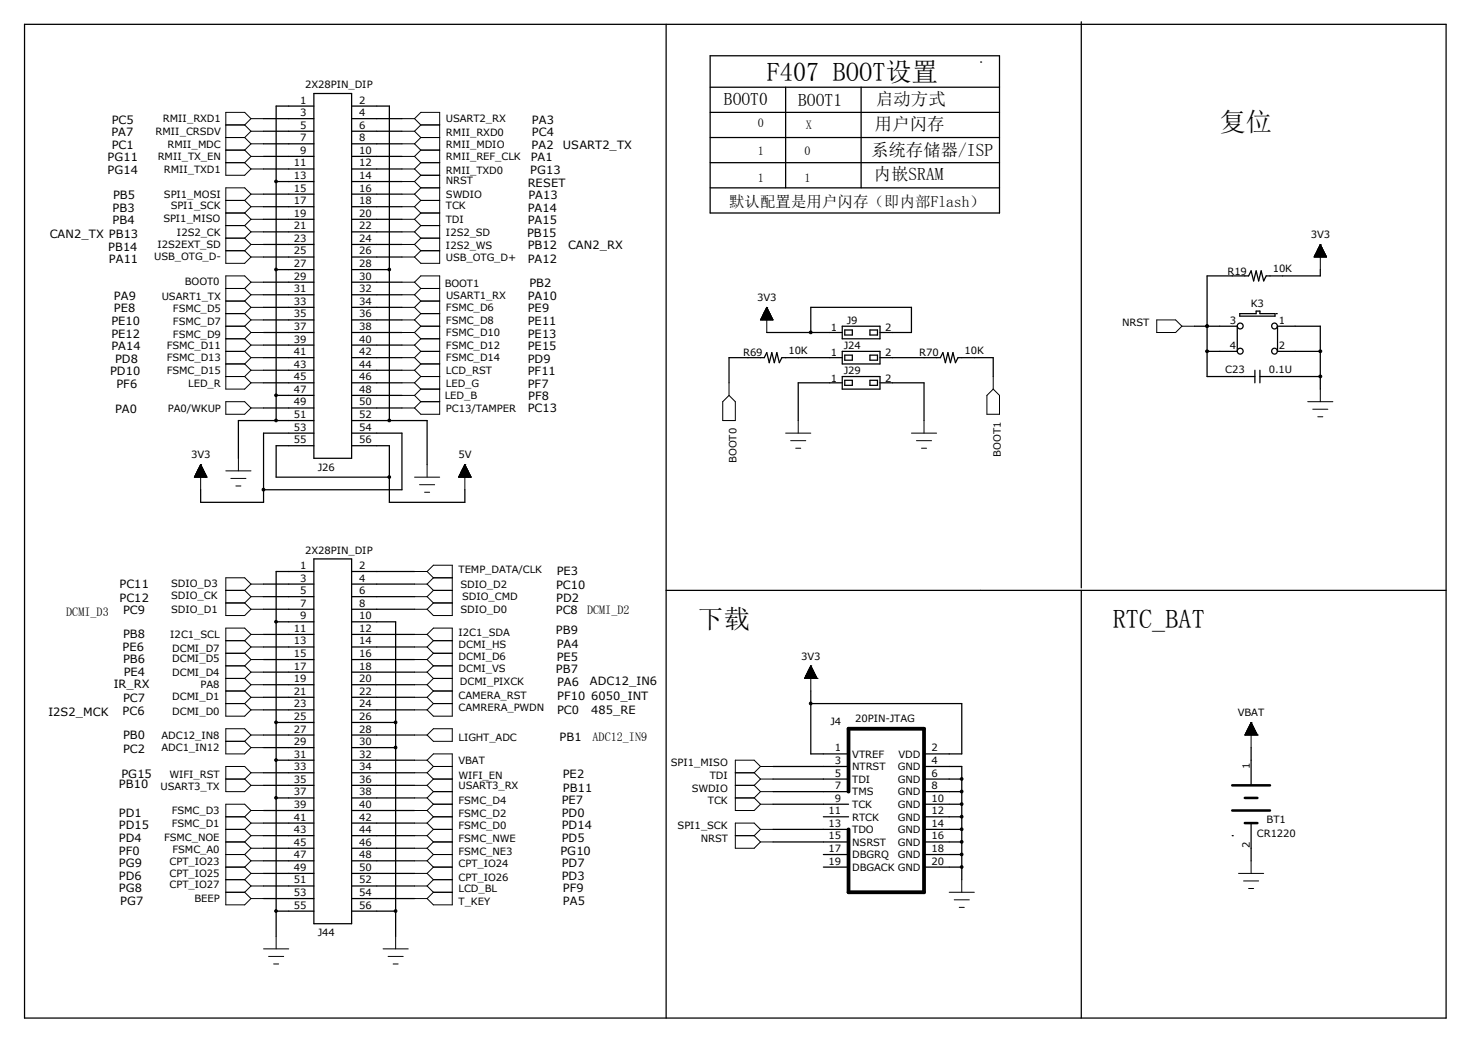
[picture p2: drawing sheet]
<svg xmlns="http://www.w3.org/2000/svg" width="297mm" height="210mm" viewBox="0 0 297 210" stroke-linecap="round" stroke-linejoin="round" font-family="sans-serif">
<g fill="none" stroke="#000" stroke-width=".25">
<path d="M5 4.9h287v200.7h-287zM63.4 18.9h7.6v73.6h-7.6zM134.5 4.9v200.7M143.4 11.3h58.4v31.7h-58.4zM143.4 17.6h58.4M158.6 17.6v20.3M173.9 17.6v20.3M198 12.5h.1M218.3 4.4v114.3M53.2 24h10.2M53.2 26.5h10.2M53.2 29h10.2"/>
<path d="M53.2 31.6h10.2M53.2 34.1h10.2M53.2 39.2h10.2M55.8 36.7h7.6M63.4 21.4h-7.6v63.5M71 21.4h7.6v63.5M71 24h10.2M71 26.5h10.2M71 29h10.2M71 31.6h10.2M71 34.1h10.2M71 36.7h10.2"/>
<path d="M71 39.2h10.2M143.4 22.7h58.4M143.4 27.8h58.4M143.4 32.9h58.4M143.4 37.9h58.4M53.2 41.7h10.2M53.2 44.3h10.2M53.2 46.8h10.2M53.2 49.4h10.2M53.2 51.9h10.2M53.2 57h10.2M53.2 59.5h10.2"/>
<path d="M55.8 54.4h7.6M71 41.7h10.2M71 44.3h10.2M71 46.8h10.2M71 49.4h10.2M71 51.9h10.2M71 54.4h7.6M71 57h10.2M71 59.5h10.2M266.6 54.4v1.3h-10.9l-.6 1-.5-2-.5 2-.5-2-.5 2-.5-2-.5 1h-8.4v20.3h9.7M53.2 67.1h10.2M53.2 72.2h10.2"/>
<path d="M53.2 77.3h10.2M53.2 62.1h10.2M53.2 64.6h10.2M53.2 69.7h10.2M53.2 74.8h10.2M55.8 79.8h7.6M71 67.1h10.2M71 72.2h10.2M71 77.3h10.2M71 62.1h10.2M71 64.6h10.2M71 69.7h10.2"/>
<path d="M71 74.8h10.2M71 79.8h10.2M154.8 67.1h15.3M163.7 67.1v-5h20.3v5h-6.3M170.1 65.9h7.6v2.5h-7.6zM170.1 71h7.6v2.5h-7.6zM170.1 76h7.6v2.6h-7.6zM170.1 72.2h-12.2l-.5 1-.6-2-.5 2-.5-2-.5 2-.5-2-.5 1h-7.1v5.1M170.1 77.3h-8.9v7.6M170.6 66.6h1.5v1h-1.5zM170.6 71.7h1.5v1h-1.5zM170.6 76.8h1.5v1h-1.5z"/>
<path d="M175.6 66.6h1.6v1h-1.6zM175.6 71.7h1.6v1h-1.6zM175.6 76.8h1.6v1h-1.6zM177.7 72.2h12.2l.5-1 .5 2 .5-2 .5 2 .5-2 .5 2 .5-1h7.1v3.8M177.7 77.3h8.9v7.6M241.2 65.9h8.6v5.1h-6.1M243.7 65.9h.1M250.3 63.3h3.3v-.5h.8v.5h3v.5h-7.1zM253.4 74.8v2.5M254.4 76h12.2M254.4 74.8v2.5M257.7 63.3h.1"/>
<path d="M266.6 71h-8.7v-5.1h8.7v12.7M53.2 82.4h10.2M63.4 84.9h-15.3v7.6M63.4 87.5h-10.2v13.9h-12.7v-2.5M63.4 90h-7.6v6.4h22.8M71 82.4h10.2M71 84.9h15.2v8.9M71 87.5h10.2v11.4h-28M71 90h7.6v11.4h15.3v-2.5M53.2 117.9h10.2M63.4 112.9h7.6v73.6h-7.6zM63.4 115.4h-7.6v73.7"/>
<path d="M71 115.4h12.7M71 117.9h12.7M134.5 119.2h157.5M218.3 119.2v86.4M53.2 120.5h10.2M53.2 123h10.2M53.2 128.1h10.2M53.2 130.6h10.2M53.2 133.2h10.2M53.2 135.7h10.2M53.2 138.3h10.2M55.8 125.6h7.6"/>
<path d="M71 120.5h12.7M71 123h12.7M71 125.6h8.9v63.5M71 128.1h12.7M71 130.6h12.7M71 133.2h12.7M71 135.7h12.7M71 138.3h12.7M163.7 139.5v12.7h7.6M53.2 140.8h10.2M53.2 143.3h10.2M53.2 148.4h10.2"/>
<path d="M53.2 151h10.2M53.2 156h10.2M53.2 158.6h10.2M55.8 145.9h7.6M55.8 153.5h7.6M71 140.8h12.7M71 143.3h12.7M71 145.9h8.9M71 148.4h12.7M71 151h8.9M71 153.5h12.7M71 156h12.7"/>
<path d="M71 158.6h12.7M156.1 154.8h15.2M156.1 157.3h15.2M156.1 159.9h15.2M163.7 142.1h30.5v10.1h-7.6M186.6 154.8h7.6v22.8M186.6 157.3h7.6M186.6 159.9h7.6M252.6 151v7.6M53.2 163.7h10.2M53.2 166.2h10.2M53.2 168.7h10.2"/>
<path d="M53.2 171.3h10.2M53.2 173.8h10.2M53.2 176.4h10.2M53.2 178.9h10.2M55.8 161.1h7.6M71 161.1h12.7M71 163.7h12.7M71 166.2h12.7M71 168.7h12.7M71 171.3h12.7M71 173.8h12.7M71 176.4h12.7"/>
<path d="M71 178.9h12.7M156.1 162.4h15.2M156.1 167.5h15.2M156.1 170h15.2M166.2 164.9h5.1M166.2 172.6h5.1M166.2 175.1h5.1M186.6 162.4h7.6M186.6 164.9h7.6M186.6 167.5h7.6M186.6 170h7.6M186.6 172.6h7.6"/>
<path d="M186.6 175.1h7.6M248.8 168.7h.1M252.6 166.2v7.6M53.2 181.4h10.2M55.8 184h7.6M71 181.4h12.7M71 184h8.9"/>
<circle cx="250.4" cy="70.9" r=".59"/>
<circle cx="250.4" cy="65.8" r=".59"/>
<circle cx="257.3" cy="70.9" r=".58"/>
<circle cx="257.3" cy="65.8" r=".58"/>
</g>
<path d="M171.3 159.9v-12.7h15.3v33h-15.3v-12.7" fill="none" stroke="#000" stroke-width=".76"/>
<path d="M248.8 158.6h7.6M248.8 163.7h7.6M251.3 161.1h2.6M251.3 166.2h2.6" fill="none" stroke="#000" stroke-width=".51"/>
<g fill="none" stroke="#000" stroke-width=".2">
<path d="M45.6 25.2h3.8M45.6 27.8h3.8M45.6 32.9h3.8M45.6 30.3h3.8M49.4 25.2l1.3 1.3M49.4 30.3l1.3 1.3M49.4 32.9l1.3 1.2M49.4 27.8l1.3 1.2M50.7 24l-1.3-1.3h-3.8v12.7h3.8l1.3-1.3M50.7 39.2l-1.3-1.3h-3.8v15.3h3.8l1.3-1.3M50.7 39.2h2.5M50.7 39.2l-1.3 1.3"/>
<path d="M50.7 24h2.5M50.7 26.5h2.5M50.7 31.6h2.5M50.7 26.5l-1.3 1.3M50.7 31.6l-1.3 1.3M50.7 34.1h2.5M50.7 29h2.5M50.7 29l-1.3 1.3M50.7 24l-1.3 1.2M81.2 36.7h2.5M81.2 39.2h2.5M81.2 24h2.5"/>
<path d="M81.2 26.5h2.5M81.2 31.6h2.5M81.2 34.1h2.5M81.2 29h2.5M83.7 24l1.3-1.3h3.8v30.5h-3.8l-1.3-1.3M83.7 36.7l1.3 1.2M83.7 24l1.3 1.2M83.7 39.2l1.3 1.3M83.7 26.5l1.3 1.3M83.7 31.6l1.3 1.3M83.7 29l1.3 1.3M83.7 34.1l1.3 1.3"/>
<path d="M85 25.2l-1.3 1.3M85 35.4l-1.3 1.3M85 30.3l-1.3 1.3M85 27.8l-1.3 1.2M85 37.9l-1.3 1.3M85 35.4h3.8M85 37.9h3.8M85 25.2h3.8M85 27.8h3.8M85 32.9h3.8M85 30.3h3.8M85 32.9l-1.3 1.2"/>
<path d="M45.6 50.6h3.8M45.6 58.3h3.8M45.6 48.1h3.8M45.6 45.6h3.8M45.6 43h3.8M45.6 40.5h3.8M49.4 58.3l1.3 1.2M49.4 50.6l1.3 1.3M49.4 45.6l1.3 1.2M49.4 48.1l1.3 1.3M49.4 40.5l1.3 1.2M49.4 43l1.3 1.3"/>
<path d="M50.7 51.9h2.5M50.7 59.5h2.5M50.7 59.5l-1.3 1.3M50.7 57l-1.3-1.3h-3.8v22.9h3.8l1.3-1.3M50.7 46.8h2.5M50.7 46.8l-1.3 1.3M50.7 49.4h2.5M50.7 49.4l-1.3 1.2M50.7 44.3h2.5M50.7 41.7h2.5M50.7 41.7l-1.3 1.3M50.7 57l-1.3 1.3"/>
<path d="M50.7 44.3l-1.3 1.3M50.7 57h2.5M81.2 51.9h2.5M81.2 59.5h2.5M81.2 46.8h2.5M81.2 49.4h2.5M81.2 44.3h2.5M81.2 41.7h2.5M81.2 57h2.5M83.7 57l1.3-1.3h3.8v28h-3.8l-1.3-1.3M83.7 59.5l1.3 1.3M83.7 46.8l1.3 1.3"/>
<path d="M83.7 49.4l1.3 1.2M83.7 44.3l1.3 1.3M83.7 41.7l1.3 1.3M83.7 57l1.3 1.3M85 50.6h3.8M85 58.3h3.8M85 58.3l-1.3 1.2M85 40.5l-1.3 1.2M85 50.6l-1.3 1.3M85 43l-1.3 1.3M85 48.1l-1.3 1.3M85 48.1h3.8"/>
<path d="M85 45.6h3.8M85 45.6l-1.3 1.2M85 43h3.8M85 40.5h3.8M265.4 51.9h2.4M265.4 51.7v.2M265.4 51.7h2.4M265.5 51.6h2.2M265.5 51.5v.4M265.5 51.5h2.2M265.6 51.4h2M265.6 51.4v.5"/>
<path d="M265.6 51.4h1.9M265.7 51.2h1.8M265.8 51h1.6M265.8 50.9v1M265.8 50.9h1.5M265.9 50.8h1.4M265.9 50.7v1.2M265.9 50.7h1.4M266 50.6h1.2M266 50.5v1.4M266 50.5h1.2M266.1 50.4h1"/>
<path d="M266.1 50.2v1.7M266.1 50.3h.9M266.2 50.2h.8M266.2 50.1v1.8M266.2 50.1h.8M266.3 50h.6v1.9M266.3 49.9v2M266.3 49.9h.5M266.4 49.8h.4M266.4 49.7v2.2M266.4 49.7h.3l.1 2.2M266.5 49.6h.2"/>
<path d="M266.6 49.4h.1M266.6 49.4v5M266.6 49.4l-1.3 2.5h2.5M266.6 49.4l1.2 2.5M266.7 49.5h-.2v2.4M266.7 49.6v2.3M267 50.2v1.7M267.1 50.4v1.5M267.2 50.6v1.3M267.3 50.8v1.1M267.4 51v.9M267.5 51.1h-1.8v.8"/>
<path d="M267.5 51.2v.7M267.6 51.4v.5M267.7 51.6v.3M267.8 51.8v.1M45.6 63.3h3.8M45.6 65.9h3.8M45.6 71h3.8M45.6 68.4h3.8M45.6 60.8h3.8M45.6 76h3.8M45.6 73.5h3.8M49.4 68.4l1.3 1.3"/>
<path d="M49.4 65.9l1.3 1.2M49.4 63.3l1.3 1.3M49.4 60.8l1.3 1.3M49.4 73.5l1.3 1.3M49.4 71l1.3 1.2M49.4 76l1.3 1.3M50.7 64.6h2.5M50.7 67.1h2.5M50.7 69.7h2.5M50.7 62.1h2.5M50.7 74.8h2.5M50.7 72.2h2.5"/>
<path d="M50.7 69.7l-1.3 1.3M50.7 67.1l-1.3 1.3M50.7 64.6l-1.3 1.3M50.7 62.1l-1.3 1.2M50.7 74.8l-1.3 1.2M50.7 72.2l-1.3 1.3M50.7 77.3h2.5M81.2 64.6h2.5M81.2 67.1h2.5M81.2 69.7h2.5M81.2 62.1h2.5M81.2 74.8h2.5"/>
<path d="M81.2 72.2h2.5M81.2 77.3h2.5M81.2 79.8h2.5M83.7 69.7l1.3 1.3M83.7 67.1l1.3 1.3M83.7 64.6l1.3 1.3M83.7 62.1l1.3 1.2M83.7 74.8l1.3 1.2M83.7 72.2l1.3 1.3M83.7 77.3l1.3 1.3M83.7 79.8l1.3 1.3M85 63.3h3.8"/>
<path d="M85 65.9h3.8M85 71h3.8M85 68.4h3.8M85 68.4l-1.3 1.3M85 65.9l-1.3 1.2M85 63.3l-1.3 1.3M85 60.8h3.8M85 60.8l-1.3 1.3M85 76h3.8M85 73.5h3.8M85 73.5l-1.3 1.3M85 71l-1.3 1.2"/>
<path d="M85 78.6h3.8M85 76l-1.3 1.3M85 78.6l-1.3 1.2M147.2 79.8l1.3 1.3v3.8h-2.6v-3.8zM147.2 77.3v2.5M153.6 64.6h2.4M153.6 64.4v.2M153.7 64.4h2.3M153.7 64.3h2.3M153.7 64.2v.4M153.8 64.2h2.1M153.8 64.1h2"/>
<path d="M153.8 64.1v.5M153.9 63.9h1.8v.7M153.9 63.8v.8M154 63.8h1.7M154 63.7h1.6M154 63.6v1M154.1 63.6h1.5M154.1 63.5h1.4M154.1 63.4v1.2M154.2 63.4h1.3M154.2 63.3h1.2M154.2 63.2v1.4"/>
<path d="M154.3 63.2h1.1M154.3 63.1h1v1.5M154.3 62.9v1.7M154.3 63h1M154.4 62.9h.8M154.4 62.8v1.8M154.5 62.8h.7v1.8M154.5 62.7h.6M154.5 62.6v2M154.6 62.6h.5M154.6 62.5h.4M154.6 62.4v2.2"/>
<path d="M154.7 62.4h.3M154.7 62.3h.2M154.7 62.1v2.5M154.8 62.2h.1M154.8 62.1h.1M154.8 62.1v5M154.8 62.1l1.3 2.5h-2.6zM154.9 62.3v2.3M155 62.4v2.2M155.1 62.7v1.9M155.4 63.3v1.3M155.5 63.5v1.1"/>
<path d="M155.6 63.7v.9M155.8 64.1v.5M156 64.3v.3M156 64.5v.1M200.5 76v2.6M200.5 78.6l1.3 1.2v3.9h-2.5v-3.9zM233.6 64.6h3.8l1.2 1.3-1.2 1.2h-3.8zM238.6 65.9h2.6M266.6 78.6v2.5M39.3 96.3l2.4 .1M39.3 96.2v.2M39.3 96.1h2.4"/>
<path d="M39.4 96.1h2.2v.3M39.4 96v.4M39.5 95.9h2.1M39.5 95.8h2v.6M39.5 95.8v.6M39.5 95.8h2M39.6 95.6h1.8v.8M39.6 95.6v.8M39.7 95.5h1.7M39.7 96.4v-1h1.6v1M39.8 95.3h1.5M39.8 95.2h1.4v1.2"/>
<path d="M39.8 95.2v1.2M39.8 95.1h1.4M39.9 95h1.2v1.4M39.9 94.9v1.5M40 94.9h1.1M40 94.8h1v1.6M40.1 94.6h.8v1.8M40.1 94.5v1.9M40.2 94.5h.7M40.2 94.4h.6v2M40.2 94.3v2.1M40.3 94.3h.5"/>
<path d="M40.3 94.2h.4v2.2M40.3 94.1v2.3M40.3 94.1h.4M40.4 94h.2v2.4M40.4 93.9v2.5M40.5 93.9h.1M40.5 93.8h.1M40.5 93.8l1.3 2.6h-2.6zM40.5 93.8v5.1M41 94.7h-1v1.7M45.6 81.1h3.8l1.3 1.3-1.3 1.3h-3.8zM45.6 95.1h5.1"/>
<path d="M46.6 96.6h3.1M47.6 98.1h1M48.1 92.5v2.6M50.7 82.4h2.5M81.2 82.4h2.5M83.7 96.4h5.1M84.7 97.9h3.1M85 81.1h3.8M85 81.1l-1.3 1.3M85.7 99.4h1M86.2 93.8v2.6M92.6 96.3l2.5 .1"/>
<path d="M92.6 96.2v.2M92.7 96.1h2.3M92.8 96.1h2.2v.3M92.8 96v.4M92.8 95.9h2.1M92.8 95.8h2.1v.6M92.8 95.8v.6M92.9 95.8h1.9M93 95.6h1.8v.8M93 95.6v.8M93 95.5h1.7M93 96.4v-1h1.7v1"/>
<path d="M93.1 95.3h1.5M93.1 95.2h1.5v1.2M93.1 95.2v1.2M93.2 95.1h1.3M93.3 95h1.2v1.4M93.3 94.8h1.1v1.6M93.3 94.7v1.7M93.4 94.7h.9M93.5 94.6h.8v1.8M93.5 94.5v1.9M93.5 94.5h.7M93.6 94.4h.5v2"/>
<path d="M93.6 94.3v2.1M93.6 94.3h.5M93.6 94.2h.5v2.2M93.6 94.1v2.3M93.7 94.1h.3M93.8 94h.2v2.4M93.8 93.9v2.5M93.8 93.9h.1M93.9 93.8h.1M93.9 93.8l1.2 2.6h-2.5zM93.9 93.8v5.1M94.4 94.9h-1.1v1.5"/>
<path d="M158.6 87.5h5.1M159.6 89h3.1M160.7 90.5h1M161.2 84.9v2.6M184 87.5h5.1M185 89h3.1M186.1 90.5h1M186.6 84.9v2.6M264 81.1h5.1M265 82.6h3.1M266.1 84.2h1M45.6 119.2h3.8"/>
<path d="M49.4 119.2l1.3 1.3M50.7 117.9l-1.3-1.2h-3.8v7.6h3.8l1.3-1.3M50.7 117.9h2.5M50.7 117.9l-1.3 1.3M83.7 117.9h2.5M83.7 115.4h2.5M86.2 115.4l1.3-1.3h3.8v10.2h-3.8l-1.3-1.3M86.2 117.9l1.3 1.3M86.2 115.4l1.3 1.3M87.5 119.2h3.8M87.5 119.2l-1.3 1.3M87.5 116.7h3.8"/>
<path d="M87.5 116.7l-1.3 1.2M45.6 137h3.8M45.6 121.8h3.8M45.6 129.4h3.8M45.6 139.5h3.8M45.6 131.9h3.8M45.6 134.5h3.8M49.4 121.8l1.3 1.2M49.4 129.4l1.3 1.2M49.4 137l1.3 1.3M49.4 131.9l1.3 1.3M49.4 134.5l1.3 1.2"/>
<path d="M49.4 139.5l1.3 1.3M50.7 128.1l-1.3-1.3h-3.8v17.8h3.8l1.3-1.3M50.7 120.5h2.5M50.7 123h2.5M50.7 120.5l-1.3 1.3M50.7 128.1h2.5M50.7 130.6h2.5M50.7 130.6l-1.3 1.3M50.7 135.7h2.5M50.7 138.3h2.5M50.7 138.3l-1.3 1.2M50.7 128.1l-1.3 1.3"/>
<path d="M50.7 133.2h2.5M50.7 133.2l-1.3 1.3M50.7 135.7l-1.3 1.3M83.7 120.5h2.5M83.7 123h2.5M83.7 128.1h2.5M83.7 130.6h2.5M83.7 135.7h2.5M83.7 138.3h2.5M83.7 133.2h2.5M86.2 128.1l1.3-1.3h3.8v17.8h-3.8l-1.3-1.3M86.2 120.5l1.3 1.3"/>
<path d="M86.2 128.1l1.3 1.3M86.2 135.7l1.3 1.3M86.2 138.3l1.3 1.2M86.2 133.2l1.3 1.3M86.2 130.6l1.3 1.3M87.5 137h3.8M87.5 137l-1.3 1.3M87.5 139.5l-1.3 1.3M87.5 129.4l-1.3 1.2M87.5 134.5l-1.3 1.2M87.5 121.8h3.8M87.5 121.8l-1.3 1.2"/>
<path d="M87.5 129.4h3.8M87.5 139.5h3.8M87.5 131.9h3.8M87.5 134.5h3.8M87.5 131.9l-1.3 1.3M162.4 137h.1M162.4 137h2.6M162.5 136.9h2.4M162.6 136.8h2.3v.2M162.6 136.7v.3M162.6 136.7h2.2M162.6 136.6h2.2v.4"/>
<path d="M162.6 136.5v.5M162.7 136.5h2M162.7 136.4h2v.6M162.7 136.3v.7M162.8 136.3h1.8M162.9 136.2h1.7v.8M162.9 136.1v.9M162.9 136.1h1.6M162.9 136h1.6v1M162.9 135.9v1.1M163 135.9h1.4M163.1 135.8h1.3v1.2"/>
<path d="M163.1 135.7v1.3M163.1 135.7h1.2M163.2 135.6h1.1v1.4M163.2 135.5v1.5M163.2 135.5h1M163.2 135.4h1v1.6M163.2 135.3v1.7M163.3 135.3h.8M163.4 135.2h.7v1.8M163.4 135v2M163.4 135h.6M163.4 135h.6v2"/>
<path d="M163.4 134.9v2.1M163.5 134.9h.4M163.6 134.7h.3v2.3M163.6 134.7v2.3M163.6 134.7h.2M163.7 134.5v2.5M163.7 134.5h.1M163.7 134.5v5M163.7 134.5l-1.3 2.5M163.7 134.5l1.3 2.5M165 137h.1M45.6 157.3h3.8"/>
<path d="M45.6 142.1h3.8M45.6 149.7h3.8M49.4 142.1l1.3 1.2M49.4 149.7l1.3 1.3M49.4 157.3l1.3 1.3M50.7 156l-1.3-1.2h-3.8v5.1h3.8l1.3-1.3M50.7 156h2.5M50.7 158.6h2.5M50.7 148.4h2.5M50.7 148.4l-1.3-1.2h-3.8v5h3.8l1.3-1.2M50.7 156l-1.3 1.3M50.7 140.8h2.5"/>
<path d="M50.7 143.3h2.5M50.7 151h2.5M50.7 140.8l-1.3 1.3M50.7 148.4l-1.3 1.3M83.7 156h2.5M83.7 153.5h2.5M83.7 158.6h2.5M83.7 148.4h2.5M83.7 140.8h2.5M83.7 143.3h2.5M86.2 148.4l1.3-1.2h3.8v2.5h-3.8zM86.2 153.5l1.3-1.3h3.8v30.5h-3.8l-1.3-1.3"/>
<path d="M86.2 140.8l1.3 1.3M86.2 153.5l1.3 1.3M86.2 156l1.3 1.3M86.2 158.6l1.3 1.3M87.5 154.8h3.8M87.5 157.3h3.8M87.5 159.9h3.8M87.5 142.1l-1.3 1.2M87.5 159.9l-1.3 1.2M87.5 142.1h3.8M87.5 154.8l-1.3 1.2M87.5 157.3l-1.3 1.3"/>
<path d="M148.5 156h3.8M148.5 158.6h3.8M152.3 156l1.2 1.3M152.3 158.6l1.2 1.3M153.5 154.8h2.6M153.5 154.8l-1.2 1.2M153.5 154.8l-1.2-1.3h-3.8v10.2h3.8l1.2-1.3M153.5 157.3h2.6M153.5 157.3l-1.2 1.3M153.5 159.9h2.6M153.5 159.9l-1.2 1.2M251.3 148.4h.1"/>
<path d="M251.3 148.4h2.6M251.5 148.3h2.3M251.5 148.2v.2M251.5 148.2h2.2M251.5 148.1h2.2M251.5 148v.4M251.6 148h2M251.7 147.9h1.9M251.7 147.7v.7M251.7 147.7h1.8M251.8 147.7h1.7M251.8 147.4h1.6"/>
<path d="M251.8 147.4v1M251.9 147.4h1.4M252 147.2h1.3M252 147.2v1.2M252 147.2h1.2M252.1 147.1h1.1M252.1 146.9v1.5M252.1 146.9h1M252.2 146.9h.9v1.5M252.2 146.7v1.7M252.2 146.7h.8M252.3 146.6h.7"/>
<path d="M252.3 146.5v1.9M252.3 146.6h.6M252.3 146.4h.6M252.3 146.3v2.1M252.4 146.3h.4M252.5 146.2h.3M252.5 146.1v2.3M252.5 146.1h.2M252.6 145.9v5.1M252.6 146h.1M252.6 145.9h.1M252.6 145.9l-1.3 2.5"/>
<path d="M252.6 145.9l1.3 2.5M252.7 146v2.4M252.8 146.2v2.2M252.9 146.4v2M253 146.6v1.8M253.2 147v1.4M253.3 147.2v1.2M253.4 147.4v1M253.4 147.6h-1.6v.8M253.5 147.6v.8M253.6 147.8v.6M253.7 148v.4"/>
<path d="M253.8 148.2v.2M253.9 148.4h.1M45.6 167.5h3.8M45.6 170h3.8M45.6 175.1h3.8M45.6 172.6h3.8M45.6 177.6h3.8M45.6 164.9h3.8M49.4 167.5l1.3 1.2M49.4 172.6l1.3 1.2M49.4 175.1l1.3 1.3M49.4 177.6l1.3 1.3"/>
<path d="M49.4 164.9l1.3 1.3M49.4 170l1.3 1.3M50.7 168.7h2.5M50.7 166.2h2.5M50.7 163.7l-1.3-1.3h-3.8v20.3h3.8l1.3-1.3M50.7 163.7h2.5M50.7 171.3h2.5M50.7 176.4h2.5M50.7 168.7l-1.3 1.3M50.7 173.8h2.5M50.7 173.8l-1.3 1.3M50.7 176.4l-1.3 1.2"/>
<path d="M50.7 178.9h2.5M50.7 178.9l-1.3 1.3M50.7 163.7l-1.3 1.2M50.7 166.2l-1.3 1.3M50.7 171.3l-1.3 1.3M83.7 168.7h2.5M83.7 166.2h2.5M83.7 161.1h2.5M83.7 163.7h2.5M83.7 171.3h2.5M83.7 176.4h2.5M83.7 173.8h2.5"/>
<path d="M83.7 178.9h2.5M86.2 166.2l1.3 1.3M86.2 168.7l1.3 1.3M86.2 171.3l1.3 1.3M86.2 173.8l1.3 1.3M86.2 176.4l1.3 1.2M86.2 178.9l1.3 1.3M86.2 161.1l1.3 1.3M86.2 163.7l1.3 1.2M87.5 167.5h3.8M87.5 162.4h3.8M87.5 170h3.8"/>
<path d="M87.5 175.1h3.8M87.5 172.6h3.8M87.5 177.6h3.8M87.5 164.9h3.8M87.5 164.9l-1.3 1.3M87.5 167.5l-1.3 1.2M87.5 170l-1.3 1.3M87.5 172.6l-1.3 1.2M87.5 175.1l-1.3 1.3M87.5 177.6l-1.3 1.3M87.5 162.4l-1.3 1.3M148.5 168.7h3.8"/>
<path d="M148.5 161.1h3.8M152.3 161.1l1.2 1.3M152.3 168.7l1.2 1.3M153.5 167.5l-1.2-1.3h-3.8v5.1h3.8l1.2-1.3M153.5 167.5h2.6M153.5 167.5l-1.2 1.2M153.5 162.4h2.6M153.5 170h2.6M194.2 177.6v2.6M250.1 176.4h5M251.1 177.9h3M252.1 179.4h1"/>
<path d="M252.6 173.8v2.6M45.6 180.2h3.8M49.4 180.2l1.3 1.2M50.7 181.4h2.5M53.2 191.6h5.1M54.2 193.1h3.1M55.2 194.6h1.1M55.8 189.1v2.5M77.3 191.6h5.1M78.4 193.1h3M79.4 194.6h1M79.9 189.1v2.5"/>
<path d="M83.7 181.4h2.5M87.5 180.2h3.8M87.5 180.2l-1.3 1.2M191.6 180.2h5.1M192.7 181.7h3M193.7 183.2h1"/>
</g>
<g fill="#000" stroke="#000" stroke-width=".2">
<circle cx="55.7" cy="36.6" r=".28"/>
<circle cx="55.7" cy="54.4" r=".28"/>
<circle cx="78.6" cy="54.4" r=".28"/>
<circle cx="55.7" cy="79.8" r=".28"/>
<circle cx="163.7" cy="67.1" r=".28"/>
<circle cx="243.7" cy="65.8" r=".29"/>
<circle cx="243.7" cy="70.9" r=".29"/>
<circle cx="266.6" cy="70.9" r=".29"/>
<circle cx="266.6" cy="76" r=".29"/>
<circle cx="53.2" cy="98.9" r=".28"/>
<circle cx="55.7" cy="84.9" r=".28"/>
<circle cx="78.6" cy="96.3" r=".28"/>
<circle cx="78.6" cy="84.9" r=".28"/>
<circle cx="55.7" cy="125.5" r=".28"/>
<circle cx="55.7" cy="153.5" r=".28"/>
<circle cx="55.7" cy="145.9" r=".28"/>
<circle cx="79.9" cy="150.9" r=".28"/>
<circle cx="79.9" cy="145.9" r=".28"/>
<circle cx="163.7" cy="142" r=".28"/>
<circle cx="194.2" cy="157.3" r=".28"/>
<circle cx="194.2" cy="159.8" r=".28"/>
<circle cx="55.7" cy="161.1" r=".28"/>
<circle cx="194.2" cy="167.4" r=".28"/>
<circle cx="194.2" cy="164.9" r=".28"/>
<circle cx="194.2" cy="170" r=".28"/>
<circle cx="194.2" cy="162.4" r=".28"/>
<circle cx="194.2" cy="175.1" r=".28"/>
<circle cx="194.2" cy="172.5" r=".28"/>
<circle cx="55.7" cy="184" r=".28"/>
<circle cx="79.9" cy="184" r=".28"/>
</g>
<g font-size="5.3">
<text x="154.8" y="16.3">F407 BOOT设置</text>
<text x="246.2" y="26.5">复位</text>
<text x="140.8" y="126.8">下载</text>
<text x="224.7" y="126.8">RTC_BAT</text>
</g>
<g font-size="3.5">
<text x="146.2" y="21.2">BOOT0</text>
<text x="161.2" y="21.4">BOOT1</text>
<text x="176.9" y="21.2">启动方式</text>
<text x="176.7" y="26.2">用户闪存</text>
<text x="175.9" y="31.6">系统存储器/ISP</text>
<text x="176.4" y="36.4">内嵌SRAM</text>
</g>
<text font-size="3.1" x="147.2" y="41.7">默认配置是用户闪存（即内部Flash）</text>
<g font-size="2.5">
<text x="153" y="25.7">0</text>
<text x="162.7" y="26">X</text>
<text x="153" y="31.3">1</text>
<text x="162.4" y="31.3">0</text>
<text x="153" y="36.7">1</text>
<text x="162.4" y="36.7">1</text>
<text x="13.4" y="124.3">DCMI_D3</text>
<text x="118.5" y="124">DCMI_D2</text>
<text x="119.6" y="149.7">ADC12_IN9</text>
</g>
<g font-size="2.3">
<text x="22.5" y="27.5">PA7</text>
<text x="22.6" y="25">PC5</text>
<text x="107.4" y="25">PA3</text>
<text x="107.4" y="27.5">PC4</text>
<text x="21.7" y="32.6">PG11</text>
<text x="21.7" y="35.1">PG14</text>
<text x="22.6" y="30">PC1</text>
<text x="107.1" y="35.1">PG13</text>
<text x="107.1" y="32.6">PA1</text>
<text x="107.3" y="30">PA2</text>
<text x="113.7" y="30">USART2_TX</text>
<text x="22.8" y="40.2">PB5</text>
<text x="106.6" y="37.7">RESET</text>
<text x="106.7" y="40.2">PA13</text>
<text x="22.7" y="42.8">PB3</text>
<text x="22.7" y="45.3">PB4</text>
<text x="106.4" y="47.8">PB15</text>
<text x="106.6" y="45.3">PA15</text>
<text x="106.6" y="42.8">PA14</text>
<text x="10" y="48.1">CAN2_TX PB13</text>
<text x="21.8" y="50.6">PB14</text>
<text x="22" y="53.2">PA11</text>
<text x="106.6" y="50.4">PB12</text>
<text x="106.6" y="53.2">PA12</text>
<text x="114.7" y="50.4">CAN2_RX</text>
<text x="106.9" y="58">PB2</text>
<text x="22.5" y="65.6">PE10</text>
<text x="23" y="60.5">PA9</text>
<text x="23" y="63.1">PE8</text>
<text x="106.6" y="60.5">PA10</text>
<text x="106.6" y="63.1">PE9</text>
<text x="106.6" y="65.6">PE11</text>
<text x="22.5" y="68.2">PE12</text>
<text x="22.5" y="70.7">PA14</text>
<text x="106.6" y="68.2">PE13</text>
<text x="106.6" y="70.7">PE15</text>
<text x="22.2" y="75.8">PD10</text>
<text x="23.2" y="73.2">PD8</text>
<text x="106.6" y="73.2">PD9</text>
<text x="106.6" y="75.8">PF11</text>
<text x="23.2" y="83.4">PA0</text>
<text x="23.5" y="78.3">PF6</text>
<text x="106.6" y="78.3">PF7</text>
<text x="106.6" y="83.1">PC13</text>
<text x="106.6" y="80.9">PF8</text>
<text x="24.1" y="118.7">PC11</text>
<text x="112.3" y="119">PC10</text>
<text x="112.4" y="116.2">PE3</text>
<text x="24.1" y="121.5">PC12</text>
<text x="24.9" y="124">PC9</text>
<text x="112.2" y="124">PC8</text>
<text x="112.3" y="121.5">PD2</text>
<text x="24.8" y="131.4">PE6</text>
<text x="24.9" y="128.9">PB8</text>
<text x="112.2" y="128.1">PB9</text>
<text x="112.4" y="130.9">PA4</text>
<text x="24.9" y="133.9">PB6</text>
<text x="25" y="136.5">PE4</text>
<text x="112.2" y="136">PB7</text>
<text x="112.4" y="133.4">PE5</text>
<text x="23" y="139">IR_RX</text>
<text x="24.9" y="141.8">PC7</text>
<text x="112.5" y="138.5">PA6</text>
<text x="112.5" y="141.3">PF10</text>
<text x="119.1" y="138.3">ADC12_IN6</text>
<text x="119.4" y="141.3">6050_INT</text>
<text x="9.8" y="144.6">I2S2_MCK</text>
<text x="24.8" y="144.4">PC6</text>
<text x="24.9" y="149.2">PB0</text>
<text x="112.5" y="144.1">PC0</text>
<text x="113" y="149.7">PB1</text>
<text x="119.4" y="144.1">485_RE</text>
<text x="24.9" y="152">PC2</text>
<text x="24" y="159.1">PB10</text>
<text x="24.5" y="157.1">PG15</text>
<text x="113.6" y="157.1">PE2</text>
<text x="113.7" y="159.8">PB11</text>
<text x="24" y="164.9">PD1</text>
<text x="24" y="167.5">PD15</text>
<text x="113.4" y="162.4">PE7</text>
<text x="113.4" y="164.9">PD0</text>
<text x="113.4" y="167.5">PD14</text>
<text x="24" y="170">PD4</text>
<text x="24" y="172.5">PF0</text>
<text x="113.2" y="172.5">PG10</text>
<text x="113.4" y="170">PD5</text>
<text x="24" y="175.1">PG9</text>
<text x="24" y="177.6">PD6</text>
<text x="113.4" y="175.1">PD7</text>
<text x="113.4" y="177.6">PD3</text>
<text x="24" y="180.2">PG8</text>
<text x="24.3" y="182.7">PG7</text>
<text x="113.7" y="182.7">PA5</text>
<text x="113.7" y="180.2">PF9</text>
</g>
<g font-size="2">
<text x="61.6" y="17.9">2X28PIN_DIP</text>
<text x="60.6" y="20.9">1</text>
<text x="60.6" y="23.4">3</text>
<text x="72.5" y="20.9">2</text>
<text x="72.5" y="23.4">4</text>
<text x="31.4" y="27.3">RMII_CRSDV</text>
<text x="32.9" y="24.7">RMII_RXD1</text>
<text x="33.8" y="29.8">RMII_MDC</text>
<text x="60.6" y="26">5</text>
<text x="60.6" y="28.5">7</text>
<text x="72.5" y="26">6</text>
<text x="72.5" y="28.5">8</text>
<text x="90" y="24.7">USART2_RX</text>
<text x="90" y="27.5">RMII_RXD0</text>
<text x="90" y="29.8">RMII_MDIO</text>
<text x="31.8" y="32.3">RMII_TX_EN</text>
<text x="33.1" y="34.9">RMII_TXD1</text>
<text x="59.3" y="33.6">11</text>
<text x="60.6" y="31.1">9</text>
<text x="72.5" y="31.1">10</text>
<text x="72.5" y="33.6">12</text>
<text x="90" y="32.3">RMII_REF_CLK</text>
<text x="90" y="35.1">RMII_TXD0</text>
<text x="33.1" y="40">SPI1_MOSI</text>
<text x="59.3" y="36.1">13</text>
<text x="59.3" y="38.7">15</text>
<text x="59.3" y="41.2">17</text>
<text x="72.5" y="36.1">14</text>
<text x="72.5" y="38.7">16</text>
<text x="72.5" y="41.2">18</text>
<text x="90" y="37.2">NRST</text>
<text x="90" y="40">SWDIO</text>
<text x="33" y="44.8">SPI1_MISO</text>
<text x="34.5" y="42.2">SPI1_SCK</text>
<text x="35.7" y="47.6">I2S2_CK</text>
<text x="59.3" y="43.8">19</text>
<text x="59.3" y="46.3">21</text>
<text x="72.5" y="43.8">20</text>
<text x="72.5" y="46.3">22</text>
<text x="90" y="45">TDI</text>
<text x="90" y="47.6">I2S2_SD</text>
<text x="90" y="42.2">TCK</text>
<text x="31.2" y="52.4">USB_OTG_D-</text>
<text x="31.8" y="50.1">I2S2EXT_SD</text>
<text x="59.3" y="48.8">23</text>
<text x="59.3" y="51.4">25</text>
<text x="59.3" y="53.9">27</text>
<text x="72.5" y="48.8">24</text>
<text x="72.5" y="51.4">26</text>
<text x="72.5" y="53.9">28</text>
<text x="90" y="52.7">USB_OTG_D+</text>
<text x="90" y="50.4">I2S2_WS</text>
<text x="264.6" y="48.1">3V3</text>
<text x="37.3" y="57.5">BOOT0</text>
<text x="59.3" y="56.5">29</text>
<text x="59.3" y="59">31</text>
<text x="72.5" y="56.5">30</text>
<text x="72.5" y="59">32</text>
<text x="89.8" y="58">BOOT1</text>
<text x="247.8" y="55.5">R19</text>
<text x="257" y="54.9">10K</text>
<text x="32.7" y="60.5">USART1_TX</text>
<text x="34.9" y="65.6">FSMC_D7</text>
<text x="34.9" y="63.1">FSMC_D5</text>
<text x="59.3" y="61.5">33</text>
<text x="59.3" y="64.1">35</text>
<text x="72.5" y="61.5">34</text>
<text x="72.5" y="64.1">36</text>
<text x="90" y="65.4">FSMC_D8</text>
<text x="90" y="62.8">FSMC_D6</text>
<text x="90.1" y="60.3">USART1_RX</text>
<text x="152.9" y="60.8">3V3</text>
<text x="171" y="65.4">J9</text>
<text x="226.6" y="65.9">NRST</text>
<text x="248.3" y="65.5">3</text>
<text x="252.5" y="62.1">K3</text>
<text x="258.2" y="65.5">1</text>
<text x="33.7" y="70.4">FSMC_D11</text>
<text x="34.9" y="68.2">FSMC_D9</text>
<text x="59.3" y="66.6">37</text>
<text x="59.3" y="69.2">39</text>
<text x="59.3" y="71.7">41</text>
<text x="72.5" y="66.6">38</text>
<text x="72.5" y="69.2">40</text>
<text x="72.5" y="71.7">42</text>
<text x="90" y="70.4">FSMC_D12</text>
<text x="90" y="67.9">FSMC_D10</text>
<text x="150" y="72">R69</text>
<text x="159.2" y="71.5">10K</text>
<text x="167.8" y="66.9">1</text>
<text x="167.8" y="72">1</text>
<text x="170.4" y="70.4">J24</text>
<text x="178.7" y="66.9">2</text>
<text x="178.7" y="72">2</text>
<text x="185.6" y="72">R70</text>
<text x="194.7" y="71.5">10K</text>
<text x="248.3" y="70.6">4</text>
<text x="258.2" y="70.6">2</text>
<text x="33.7" y="75.5">FSMC_D15</text>
<text x="33.7" y="73">FSMC_D13</text>
<text x="59.3" y="74.2">43</text>
<text x="59.3" y="76.8">45</text>
<text x="72.5" y="74.2">44</text>
<text x="72.5" y="76.8">46</text>
<text x="90" y="75.5">LCD_RST</text>
<text x="90" y="73">FSMC_D14</text>
<text x="167.8" y="77">1</text>
<text x="170.4" y="75.5">J29</text>
<text x="178.7" y="77">2</text>
<text x="247.4" y="75.3">C23</text>
<text x="256.2" y="75.3">0.1U</text>
<text x="33.9" y="83.1">PA0/WKUP</text>
<text x="38" y="78.1">LED_R</text>
<text x="59.3" y="79.3">47</text>
<text x="59.3" y="81.9">49</text>
<text x="72.5" y="79.3">48</text>
<text x="72.5" y="81.9">50</text>
<text x="89.8" y="80.6">LED_B</text>
<text x="90" y="78.1">LED_G</text>
<text x="90" y="83.1">PC13/TAMPER</text>
<text x="59.3" y="84.4">51</text>
<text x="59.3" y="86.9">53</text>
<text x="59.3" y="89.5">55</text>
<text x="72.5" y="84.4">52</text>
<text x="72.5" y="86.9">54</text>
<text x="72.5" y="89.5">56</text>
<text x="38.6" y="92.5">3V3</text>
<text x="64.2" y="95.1">J26</text>
<text x="92.5" y="92.5">5V</text>
<text x="148.7" y="93.6" transform="rotate(-90 148.7 93.6)">BOOT0</text>
<text x="202.1" y="92.3" transform="rotate(-90 202.1 92.3)">BOOT1</text>
<text x="61.6" y="111.8">2X28PIN_DIP</text>
<text x="34.5" y="118.4">SDIO_D3</text>
<text x="60.6" y="114.9">1</text>
<text x="60.6" y="117.4">3</text>
<text x="60.6" y="120">5</text>
<text x="72.5" y="114.9">2</text>
<text x="72.5" y="117.4">4</text>
<text x="72.5" y="120">6</text>
<text x="92.6" y="115.7">TEMP_DATA/CLK</text>
<text x="93" y="118.7">SDIO_D2</text>
<text x="34.5" y="121">SDIO_CK</text>
<text x="34.5" y="123.8">SDIO_D1</text>
<text x="60.6" y="122.5">7</text>
<text x="60.6" y="125">9</text>
<text x="72.5" y="122.5">8</text>
<text x="72.5" y="125">10</text>
<text x="93" y="123.8">SDIO_D0</text>
<text x="93.3" y="121.2">SDIO_CMD</text>
<text x="34.4" y="128.9">I2C1_SCL</text>
<text x="34.8" y="131.7">DCMI_D7</text>
<text x="59.3" y="127.6">11</text>
<text x="59.3" y="130.1">13</text>
<text x="72.5" y="127.6">12</text>
<text x="72.5" y="130.1">14</text>
<text x="92.6" y="128.4">I2C1_SDA</text>
<text x="92.6" y="130.9">DCMI_HS</text>
<text x="34.8" y="133.7">DCMI_D5</text>
<text x="34.8" y="136.5">DCMI_D4</text>
<text x="59.3" y="132.7">15</text>
<text x="59.3" y="135.2">17</text>
<text x="59.3" y="137.7">19</text>
<text x="72.5" y="132.7">16</text>
<text x="72.5" y="135.2">18</text>
<text x="72.5" y="137.7">20</text>
<text x="92.6" y="135.7">DCMI_VS</text>
<text x="92.6" y="133.2">DCMI_D6</text>
<text x="161.8" y="133.2">3V3</text>
<text x="34.8" y="141.3">DCMI_D1</text>
<text x="40.5" y="139">PA8</text>
<text x="59.3" y="140.3">21</text>
<text x="59.3" y="142.8">23</text>
<text x="72.5" y="140.3">22</text>
<text x="72.5" y="142.8">24</text>
<text x="92.6" y="141.1">CAMERA_RST</text>
<text x="92.6" y="143.6">CAMRERA_PWDN</text>
<text x="92.8" y="138.3">DCMI_PIXCK</text>
<text x="32.6" y="149.2">ADC12_IN8</text>
<text x="34.8" y="144.4">DCMI_D0</text>
<text x="59.3" y="145.4">25</text>
<text x="59.3" y="147.9">27</text>
<text x="72.5" y="145.4">26</text>
<text x="72.5" y="147.9">28</text>
<text x="92.6" y="149.7">LIGHT_ADC</text>
<text x="167.7" y="146.4">J4</text>
<text x="172.7" y="145.9">20PIN-JTAG</text>
<text x="249.9" y="144.6">VBAT</text>
<text x="32.6" y="151.7">ADC1_IN12</text>
<text x="59.3" y="150.4">29</text>
<text x="59.3" y="153">31</text>
<text x="59.3" y="155.5">33</text>
<text x="72.5" y="150.4">30</text>
<text x="72.5" y="153">32</text>
<text x="72.5" y="155.5">34</text>
<text x="92.6" y="154.3">VBAT</text>
<text x="135.5" y="154.8">SPI1_MISO</text>
<text x="168.5" y="151.7">1</text>
<text x="168.5" y="154.3">3</text>
<text x="172.1" y="153">VTREF</text>
<text x="172.1" y="155.5">NTRST</text>
<text x="181.3" y="155.5">GND</text>
<text x="181.4" y="153">VDD</text>
<text x="188.1" y="151.7">2</text>
<text x="188.1" y="154.3">4</text>
<text x="252.4" y="155.3" transform="rotate(-90 252.4 155.3)">1</text>
<text x="32.4" y="159.6">USART3_TX</text>
<text x="34.2" y="157.1">WIFI_RST</text>
<text x="59.3" y="158.1">35</text>
<text x="59.3" y="160.6">37</text>
<text x="72.5" y="158.1">36</text>
<text x="72.5" y="160.6">38</text>
<text x="92.6" y="157.3">WIFI_EN</text>
<text x="92.6" y="159.3">USART3_RX</text>
<text x="139.7" y="159.8">SWDIO</text>
<text x="143.3" y="157.3">TDI</text>
<text x="168.5" y="156.8">5</text>
<text x="168.5" y="159.3">7</text>
<text x="168.5" y="161.9">9</text>
<text x="172.1" y="158.1">TDI</text>
<text x="172.1" y="160.6">TMS</text>
<text x="181.3" y="158.1">GND</text>
<text x="181.3" y="160.6">GND</text>
<text x="188.1" y="156.8">6</text>
<text x="188.1" y="159.3">8</text>
<text x="188.1" y="161.9">10</text>
<text x="34.7" y="164.4">FSMC_D3</text>
<text x="34.7" y="167">FSMC_D1</text>
<text x="59.3" y="163.2">39</text>
<text x="59.3" y="165.7">41</text>
<text x="72.5" y="163.2">40</text>
<text x="72.5" y="165.7">42</text>
<text x="92.6" y="167.5">FSMC_D0</text>
<text x="92.6" y="162.4">FSMC_D4</text>
<text x="92.6" y="164.9">FSMC_D2</text>
<text x="136.8" y="167.5">SPI1_SCK</text>
<text x="142.9" y="162.4">TCK</text>
<text x="167.3" y="164.4">11</text>
<text x="167.3" y="167">13</text>
<text x="172.1" y="163.2">TCK</text>
<text x="172.1" y="165.7">RTCK</text>
<text x="181.3" y="163.2">GND</text>
<text x="181.3" y="165.7">GND</text>
<text x="188.1" y="164.4">12</text>
<text x="188.1" y="167">14</text>
<text x="255.7" y="166.2">BT1</text>
<text x="33.1" y="169.8">FSMC_NOE</text>
<text x="34.8" y="172.3">FSMC_A0</text>
<text x="59.3" y="168.2">43</text>
<text x="59.3" y="170.8">45</text>
<text x="59.3" y="173.3">47</text>
<text x="72.5" y="168.2">44</text>
<text x="72.5" y="170.8">46</text>
<text x="72.5" y="173.3">48</text>
<text x="92.6" y="170">FSMC_NWE</text>
<text x="92.6" y="172.5">FSMC_NE3</text>
<text x="141.5" y="170">NRST</text>
<text x="167.3" y="169.5">15</text>
<text x="167.3" y="172">17</text>
<text x="172.1" y="168.2">TDO</text>
<text x="172.1" y="170.8">NSRST</text>
<text x="172.1" y="173.3">DBGRQ</text>
<text x="181.3" y="168.2">GND</text>
<text x="181.3" y="170.8">GND</text>
<text x="181.3" y="173.3">GND</text>
<text x="188.1" y="169.5">16</text>
<text x="188.1" y="172">18</text>
<text x="252.4" y="171.3" transform="rotate(-90 252.4 171.3)">2</text>
<text x="253.7" y="169">CR1220</text>
<text x="34.2" y="174.6">CPT_IO23</text>
<text x="34.2" y="177.1">CPT_IO25</text>
<text x="34.2" y="179.4">CPT_IO27</text>
<text x="59.3" y="175.9">49</text>
<text x="59.3" y="178.4">51</text>
<text x="72.5" y="175.9">50</text>
<text x="72.5" y="178.4">52</text>
<text x="92.6" y="175.1">CPT_IO24</text>
<text x="92.6" y="177.9">CPT_IO26</text>
<text x="167.3" y="174.6">19</text>
<text x="172.1" y="175.9">DBGACK GND</text>
<text x="188.1" y="174.6">20</text>
<text x="39.2" y="182.2">BEEP</text>
<text x="59.3" y="180.9">53</text>
<text x="59.3" y="183.5">55</text>
<text x="72.5" y="180.9">54</text>
<text x="72.5" y="183.5">56</text>
<text x="92.6" y="182.7">T_KEY</text>
<text x="92.6" y="180.2">LCD_BL</text>
<text x="64.2" y="189.1">J44</text>
</g>
</svg>
